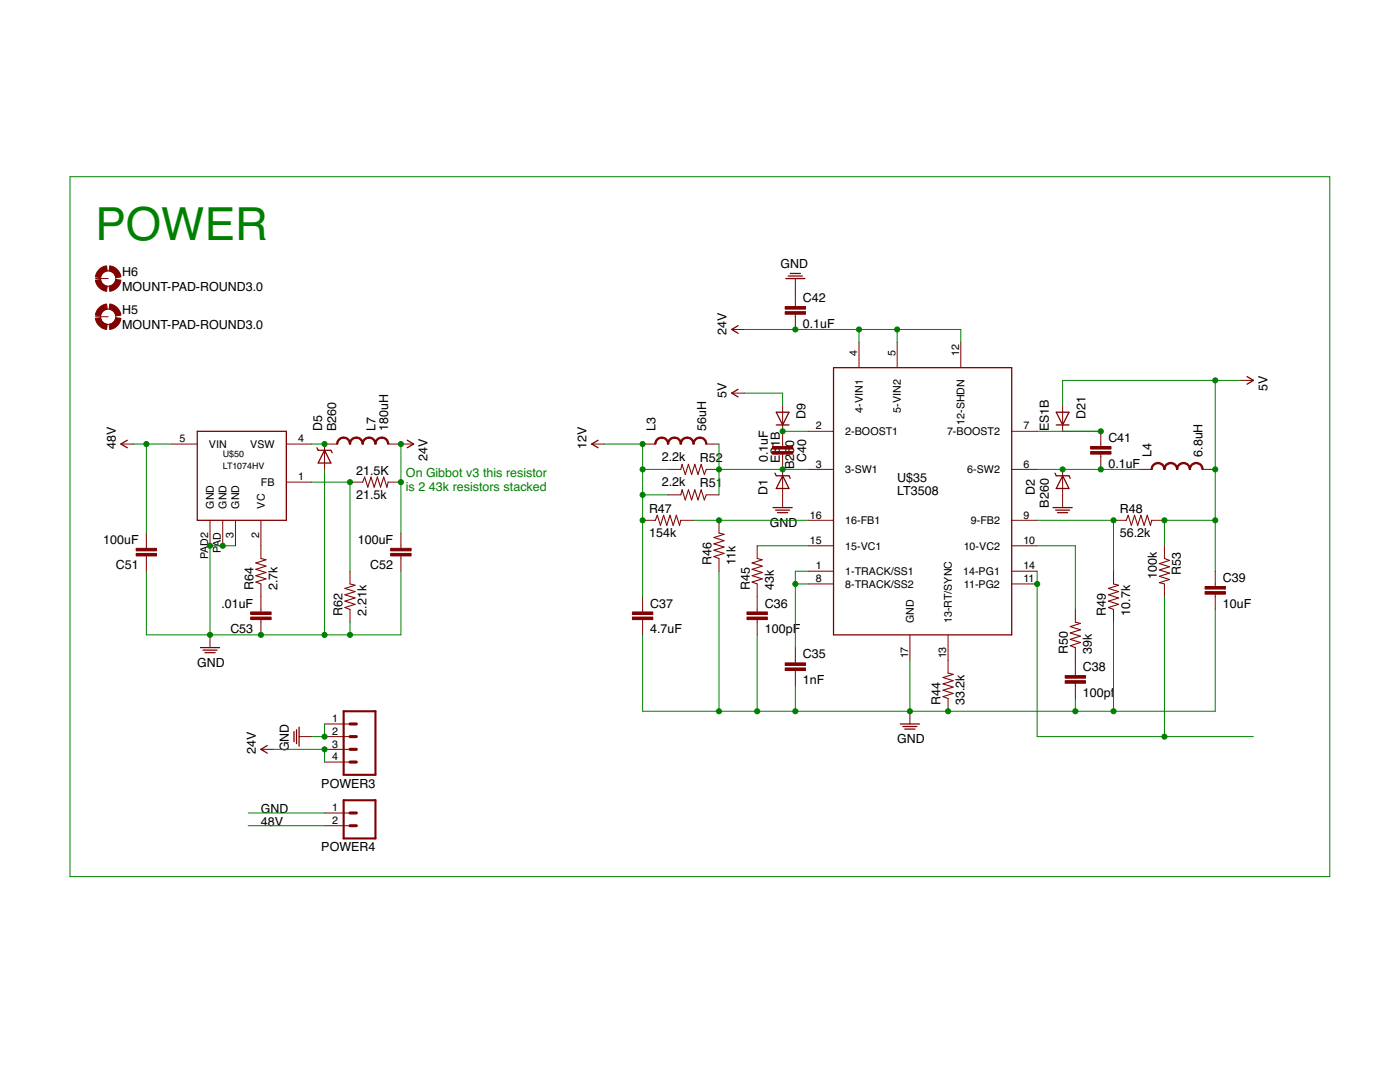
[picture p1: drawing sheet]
<svg xmlns="http://www.w3.org/2000/svg" width="279mm" height="216mm" viewBox="0 0 279 216" stroke-linecap="round" stroke-linejoin="round" font-family="sans-serif">
<g fill="#800000" stroke="#800000" stroke-width=".2">
<path d="M19 63.2h2.6z"/>
<path d="M19 55.6h2.6z"/>
<path d="M161.3 86.1h5z"/>
<path d="M161.3 93.7h5z"/>
<path d="M161.3 103.8h5z"/>
<path d="M161.3 108.9h5z"/>
<path d="M161.3 114h5z"/>
<path d="M161.3 116.5h5z"/>
<path d="M181.6 126.7v5.1z"/>
<path d="M189.2 126.7v5.1z"/>
<path d="M201.9 86.1h5.1z"/>
<path d="M201.9 93.7h5.1z"/>
<path d="M201.9 103.8h5.1z"/>
<path d="M201.9 108.9h5.1z"/>
<path d="M201.9 114h5.1z"/>
<path d="M201.9 116.5h5.1z"/>
<path d="M171.4 68.3v5.1z"/>
<path d="M179 68.3v5.1z"/>
<path d="M191.7 68.3v5.1z"/>
<path d="M181.6 141.9v2.6z"/>
<path d="M189.2 131.8v2.5z"/>
<path d="M189.2 139.4v2.5z"/>
<path d="M158.7 129.2v2.6z"/>
<path d="M158.7 134.3v2.5z"/>
<path d="M158.7 131.8v.5z"/>
<path d="M158.7 133.8v.5z"/>
<path d="M151.1 119.1v2.5z"/>
<path d="M151.1 124.1v2.6z"/>
<path d="M151.1 121.6v.5z"/>
<path d="M151.1 123.6v.5z"/>
<path d="M151.1 108.9v2.5z"/>
<path d="M151.1 116.5v2.6z"/>
<path d="M143.5 103.8v2.6z"/>
<path d="M143.5 111.4v2.6z"/>
<path d="M135.9 103.8h2.5z"/>
<path d="M128.2 103.8h2.6z"/>
<path d="M229.8 103.8h2.6z"/>
<path d="M222.2 103.8h2.6z"/>
<path d="M222.2 114v2.5z"/>
<path d="M222.2 121.6v2.5z"/>
<path d="M214.6 121.6v2.5z"/>
<path d="M214.6 129.2v2.6z"/>
<path d="M133.3 98.7h2.6z"/>
<path d="M140.9 98.7h2.6z"/>
<path d="M133.3 93.7h2.6z"/>
<path d="M140.9 93.7h2.6z"/>
<path d="M232.4 116.5v2.6z"/>
<path d="M232.4 108.9v2.5z"/>
<path d="M128.2 119.1v2.5z"/>
<path d="M128.2 124.1v2.6z"/>
<path d="M128.2 121.6v.5z"/>
<path d="M128.2 123.6v.5z"/>
<path d="M214.6 131.8v2.5z"/>
<path d="M214.6 136.8v2.6z"/>
<path d="M214.6 134.3v.5z"/>
<path d="M214.6 136.3v.5z"/>
<path d="M242.5 114v2.5z"/>
<path d="M242.5 119.1v2.5z"/>
<path d="M242.5 116.5v.5z"/>
<path d="M242.5 118.6v.5z"/>
<path d="M156.2 86.1v2.5z"/>
<path d="M156.2 91.1v2.6z"/>
<path d="M156.2 88.6v.5z"/>
<path d="M156.2 90.6v.5z"/>
<path d="M219.7 86.1v2.5z"/>
<path d="M219.7 91.1v2.6z"/>
<path d="M219.7 88.6v.5z"/>
<path d="M219.7 90.6v.5z"/>
<path d="M158.7 58.1v2.6z"/>
<path d="M158.7 63.2v2.5z"/>
<path d="M158.7 60.7v.5z"/>
<path d="M158.7 62.7v.5z"/>
<path d="M118.1 88.6h2.5z"/>
<path d="M156.2 96.2v2.5z"/>
<path d="M156.2 93.7v2.5z"/>
<path d="M156.2 98.7v2.6z"/>
<path d="M156.2 81v2.5z"/>
<path d="M156.2 83.5v2.6z"/>
<path d="M146 78.4h2.6z"/>
<path d="M212.1 96.2v2.5z"/>
<path d="M212.1 93.7v2.5z"/>
<path d="M212.1 98.7v2.6z"/>
<path d="M227.3 93.7h2.5z"/>
<path d="M240 93.7h2.5z"/>
<path d="M212.1 81v2.5z"/>
<path d="M212.1 83.5v2.6z"/>
<path d="M247.6 75.9h2.5z"/>
<path d="M34.3 88.6h5.1z"/>
<path d="M47 103.8v5.1z"/>
<path d="M52.1 103.8v5.1z"/>
<path d="M57.1 96.2h5.1z"/>
<path d="M57.1 88.6h5.1z"/>
<path d="M44.4 103.8v5.1z"/>
<path d="M41.9 103.8v5.1z"/>
<path d="M24.1 88.6h2.6z"/>
<path d="M41.9 126.7v2.5z"/>
<path d="M64.8 88.6h2.5z"/>
<path d="M77.5 88.6h2.5z"/>
<path d="M29.2 111.4v2.6z"/>
<path d="M29.2 106.4v2.5z"/>
<path d="M29.2 110.9v.5z"/>
<path d="M29.2 108.9v.5z"/>
<path d="M80 111.4v2.6z"/>
<path d="M80 106.4v2.5z"/>
<path d="M80 110.9v.5z"/>
<path d="M80 108.9v.5z"/>
<path d="M77.5 96.2h2.5z"/>
<path d="M69.8 96.2h2.6z"/>
<path d="M69.8 114v2.5z"/>
<path d="M69.8 121.6v2.5z"/>
<path d="M64.8 91.1v2.6z"/>
<path d="M64.8 88.6v2.5z"/>
<path d="M80 88.6h2.5z"/>
<path d="M146 65.7h2.6z"/>
<path d="M158.7 55.6v2.5z"/>
<path d="M128.2 88.6h2.6z"/>
<path d="M140.9 88.6h2.6z"/>
<path d="M52.1 108.9v2.5z"/>
<path d="M52.1 116.5v2.6z"/>
<path d="M52.1 124.1v2.6z"/>
<path d="M52.1 119.1v2.5z"/>
<path d="M52.1 123.6v.5z"/>
<path d="M52.1 121.6v.5z"/>
<path d="M52.1 149.5h2.5z"/>
<path d="M59.7 147h2.5z"/>
<path d="M64.8 144.5h5z"/>
<path d="M64.8 147h5z"/>
<path d="M64.8 149.5h5z"/>
<path d="M64.8 152.1h5z"/>
<path d="M64.8 162.2h5z"/>
<path d="M64.8 164.8h5z"/>
<path d="M21.9 60.7a2.59 2.59 0 0 1 2.2 2.2l-1 .1-.4-.9-.9-.4z" fill-rule="evenodd"/>
<path d="M19.6 61.6l.7-.6 1-.3 .1 1-.9 .4-.4 .9-1.1-.1 .2-.6z" fill-rule="evenodd"/>
<path d="M19 63.5l1.1-.1 .4 .9 .9 .4-.1 1a2.59 2.59 0 0 1-2.3-2.2z" fill-rule="evenodd"/>
<path d="M21.8 64.7l.9-.4 .4-.9 1 .1a2.59 2.59 0 0 1-2.2 2.2z" fill-rule="evenodd"/>
<path d="M21.9 53a2.59 2.59 0 0 1 2.2 2.3l-1 .1-.4-.9-.9-.4z" fill-rule="evenodd"/>
<path d="M19.6 53.9l.7-.5 1-.4 .1 1.1-.9 .4-.4 .9-1.1-.1 .2-.6z" fill-rule="evenodd"/>
<path d="M19 55.9l1.1-.1 .4 .9 .9 .4-.1 1a2.59 2.59 0 0 1-2.3-2.2z" fill-rule="evenodd"/>
<path d="M21.8 57.1l.9-.4 .4-.9 1 .1a2.59 2.59 0 0 1-2.2 2.2z" fill-rule="evenodd"/>
<path d="M230.1 92.7l1-.4v.2l-.7 .3-.3 .4-.1 .5h-.3l.1-.5z" fill-rule="evenodd"/>
<path d="M231.1 92.3a1.37 1.37 0 0 1 1.4 1.4h-.2l-.2-.5-.3-.4-.7-.3z" fill-rule="evenodd"/>
<path d="M232.7 92.7l1-.4v.2l-.8 .3-.3 .4-.1 .5h-.2v-.5z" fill-rule="evenodd"/>
<path d="M233.7 92.3a1.41 1.41 0 0 1 1.4 1.4h-.3l-.1-.5-.3-.4-.7-.3z" fill-rule="evenodd"/>
<path d="M235.2 92.7l1-.4v.2l-.7 .3-.3 .4-.1 .5h-.3l.1-.5z" fill-rule="evenodd"/>
<path d="M236.2 92.3a1.41 1.41 0 0 1 1.4 1.4h-.3l-.1-.5-.3-.4-.7-.3z" fill-rule="evenodd"/>
<path d="M237.7 92.7l1-.4v.2l-.7 .3-.3 .4-.1 .5h-.3l.1-.5z" fill-rule="evenodd"/>
<path d="M238.7 92.3a1.37 1.37 0 0 1 1.4 1.4h-.2l-.3-.7-.4-.4-.5-.1z" fill-rule="evenodd"/>
<path d="M67.6 87.6l.5-.3 .5-.1v.3l-.7 .2-.4 .4-.1 .5h-.2v-.5z" fill-rule="evenodd"/>
<path d="M68.6 87.2a1.37 1.37 0 0 1 1.4 1.4h-.3l-.1-.5-.3-.4-.7-.2z" fill-rule="evenodd"/>
<path d="M70.1 87.6l.6-.3 .4-.1v.3l-.7 .2-.3 .4-.1 .5h-.3l.1-.5z" fill-rule="evenodd"/>
<path d="M71.1 87.2a1.37 1.37 0 0 1 1.4 1.4h-.2l-.2-.5-.3-.4-.7-.2z" fill-rule="evenodd"/>
<path d="M72.7 87.6l.5-.3 .5-.1v.3l-.8 .2-.3 .4-.1 .5h-.2v-.5z" fill-rule="evenodd"/>
<path d="M73.7 87.2a1.37 1.37 0 0 1 1.4 1.4h-.3l-.1-.5-.3-.4-.7-.2z" fill-rule="evenodd"/>
<path d="M75.2 87.6l.5-.3 .5-.1v.3l-.7 .2-.3 .4-.1 .5h-.3l.1-.5z" fill-rule="evenodd"/>
<path d="M76.2 87.2a1.37 1.37 0 0 1 1.4 1.4h-.3l-.1-.5-.3-.4-.7-.2z" fill-rule="evenodd"/>
<path d="M131.1 87.6l.5-.3 .5-.1v.3l-.7 .2-.4 .4-.1 .5h-.2z" fill-rule="evenodd"/>
<path d="M132.1 87.2a1.37 1.37 0 0 1 1.4 1.4h-.3l-.1-.5-.3-.4-.7-.2z" fill-rule="evenodd"/>
<path d="M133.6 87.6l.5-.3 .5-.1v.3l-.7 .2-.3 .4-.1 .5h-.3z" fill-rule="evenodd"/>
<path d="M134.6 87.2a1.37 1.37 0 0 1 1.4 1.4h-.3l-.1-.5-.3-.4-.7-.2z" fill-rule="evenodd"/>
<path d="M136.1 87.6l.6-.3 .4-.1v.3l-.7 .2-.3 .4-.1 .5h-.3l.1-.5z" fill-rule="evenodd"/>
<path d="M137.1 87.2a1.37 1.37 0 0 1 1.4 1.4h-.2l-.1-.5-.3-.4-.8-.2z" fill-rule="evenodd"/>
<path d="M138.7 87.6l.5-.3 .5-.1v.3l-.7 .2-.3 .4-.2 .5h-.2v-.5z" fill-rule="evenodd"/>
<path d="M139.7 87.2a1.37 1.37 0 0 1 1.4 1.4h-.3l-.1-.5-.3-.4-.7-.2z" fill-rule="evenodd"/>
</g>
<g fill="none" stroke="#800000" stroke-width=".2">
<circle cx="21.6" cy="55.6" r="1.52"/>
<circle cx="21.6" cy="63.2" r="1.52"/>
</g>
<g fill="#800000" stroke="#800000" stroke-width=".25">
<path d="M166.3 73.4h35.6z"/>
<path d="M201.9 73.4v53.3z"/>
<path d="M166.3 126.7h35.6z"/>
<path d="M166.3 73.4v53.3z"/>
<path d="M179.7 144.5h3.8z"/>
<path d="M180.2 145h2.8z"/>
<path d="M180.6 145.5h2z"/>
<path d="M118.1 88.6l1.3-.8z"/>
<path d="M118.1 88.6l1.3 .7z"/>
<path d="M156.2 94.9l1.3 2.6z"/>
<path d="M156.2 94.9l-1.3 2.6z"/>
<path d="M154.9 94.9h1.3z"/>
<path d="M154.9 97.5h2.6z"/>
<path d="M156.2 94.9h1.3z"/>
<path d="M154.7 94.4l.2 .5z"/>
<path d="M157.5 94.9l.2 .5z"/>
<path d="M154.3 101.3h3.8z"/>
<path d="M154.8 101.8h2.8z"/>
<path d="M155.2 102.3h2z"/>
<path d="M154.9 82.3l1.3 2.5z"/>
<path d="M157.5 82.3l-1.3 2.5z"/>
<path d="M156.2 84.8h1.3z"/>
<path d="M154.9 82.3h2.6z"/>
<path d="M154.9 84.8h1.3z"/>
<path d="M146 78.4l1.3-.7z"/>
<path d="M146 78.4l1.3 .8z"/>
<path d="M212.1 94.9l1.2 2.6z"/>
<path d="M212.1 94.9l-1.3 2.6z"/>
<path d="M210.8 94.9h1.3z"/>
<path d="M210.8 97.5h2.5z"/>
<path d="M212.1 94.9h1.2z"/>
<path d="M210.5 94.4l.3 .5z"/>
<path d="M213.3 94.9l.3 .5z"/>
<path d="M210.2 101.3h3.8z"/>
<path d="M210.7 101.8h2.8z"/>
<path d="M211.1 102.3h2z"/>
<path d="M210.8 82.3l1.3 2.5z"/>
<path d="M213.3 82.3l-1.2 2.5z"/>
<path d="M212.1 84.8h1.2z"/>
<path d="M210.8 82.3h2.5z"/>
<path d="M210.8 84.8h1.3z"/>
<path d="M248.9 76.7l1.2-.8z"/>
<path d="M248.9 75.1l1.2 .8z"/>
<path d="M39.4 86.1v17.7z"/>
<path d="M39.4 103.8h17.7z"/>
<path d="M57.1 86.1v17.7z"/>
<path d="M39.4 86.1h17.7z"/>
<path d="M24.1 88.6l1.3-.8z"/>
<path d="M24.1 88.6l1.3 .7z"/>
<path d="M40 129.2h3.8z"/>
<path d="M40.5 129.7h2.8z"/>
<path d="M40.9 130.2h2z"/>
<path d="M64.8 89.9l1.2 2.5z"/>
<path d="M64.8 89.9l-1.3 2.5z"/>
<path d="M63.5 89.9h1.3z"/>
<path d="M63.5 92.4h2.5z"/>
<path d="M64.8 89.9h1.2z"/>
<path d="M63.2 89.3l.3 .6z"/>
<path d="M66 89.9l.3 .5z"/>
<path d="M81.3 89.3l1.2-.7z"/>
<path d="M81.3 87.8l1.2 .8z"/>
<path d="M146 65.7l1.3-.7z"/>
<path d="M146 65.7l1.3 .8z"/>
<path d="M156.8 55.6h3.8z"/>
<path d="M157.3 55.1h2.8z"/>
<path d="M157.7 54.6h2z"/>
<path d="M52.1 149.5l1.2-.7z"/>
<path d="M52.1 149.5l1.2 .8z"/>
<path d="M59.7 145.1v3.8z"/>
<path d="M59.2 145.6v2.8z"/>
<path d="M58.7 146v2z"/>
</g>
<g fill="#800000" stroke="#800000" stroke-width=".21">
<path d="M188.2 139l1 .4z"/>
<path d="M188.2 139l2-.6z"/>
<path d="M188.2 137.7l2 .7z"/>
<path d="M188.2 137.7l2-.6z"/>
<path d="M188.2 136.5l2 .6z"/>
<path d="M188.2 136.5l2-.7z"/>
<path d="M188.2 135.2l2 .6z"/>
<path d="M188.2 135.2l2-.6z"/>
<path d="M189.2 134.3l1 .3z"/>
<path d="M150.1 116.1l1 .4z"/>
<path d="M150.1 116.1l2-.6z"/>
<path d="M150.1 114.9l2 .6z"/>
<path d="M150.1 114.9l2-.7z"/>
<path d="M150.1 113.6l2 .6z"/>
<path d="M150.1 113.6l2-.6z"/>
<path d="M150.1 112.3l2 .7z"/>
<path d="M150.1 112.3l2-.6z"/>
<path d="M151.1 111.4l1 .3z"/>
<path d="M142.5 111.1l1 .3z"/>
<path d="M142.5 111.1l2-.7z"/>
<path d="M142.5 109.8l2 .6z"/>
<path d="M142.5 109.8l2-.6z"/>
<path d="M142.5 108.5l2 .7z"/>
<path d="M142.5 108.5l2-.6z"/>
<path d="M142.5 107.3l2 .6z"/>
<path d="M142.5 107.3l2-.7z"/>
<path d="M143.5 106.4l1 .2z"/>
<path d="M131.2 102.8l-.4 1z"/>
<path d="M131.2 102.8l.6 2z"/>
<path d="M132.4 102.8l-.6 2z"/>
<path d="M132.4 102.8l.7 2z"/>
<path d="M133.7 102.8l-.6 2z"/>
<path d="M133.7 102.8l.6 2z"/>
<path d="M135 102.8l-.7 2z"/>
<path d="M135 102.8l.6 2z"/>
<path d="M135.9 103.8l-.3 1z"/>
<path d="M225.1 102.8l-.3 1z"/>
<path d="M225.1 102.8l.7 2z"/>
<path d="M226.4 102.8l-.6 2z"/>
<path d="M226.4 102.8l.7 2z"/>
<path d="M227.7 102.8l-.6 2z"/>
<path d="M227.7 102.8l.6 2z"/>
<path d="M229 102.8l-.7 2z"/>
<path d="M229 102.8l.6 2z"/>
<path d="M229.8 103.8l-.2 1z"/>
<path d="M221.2 121.2l1 .4z"/>
<path d="M221.2 121.2l2-.6z"/>
<path d="M221.2 120l2 .6z"/>
<path d="M221.2 120l2-.7z"/>
<path d="M221.2 118.7l2 .6z"/>
<path d="M221.2 118.7l2-.7z"/>
<path d="M221.2 117.4l2 .6z"/>
<path d="M221.2 117.4l2-.6z"/>
<path d="M222.2 116.5l1 .3z"/>
<path d="M213.6 128.8l1 .4z"/>
<path d="M213.6 128.8l2-.6z"/>
<path d="M213.6 127.6l2 .6z"/>
<path d="M213.6 127.6l2-.7z"/>
<path d="M213.6 126.3l2 .6z"/>
<path d="M213.6 126.3l2-.6z"/>
<path d="M213.6 125l2 .7z"/>
<path d="M213.6 125l2-.6z"/>
<path d="M214.6 124.1l1 .3z"/>
<path d="M140.9 98.7l-.3 1.1z"/>
<path d="M139.9 97.7l.7 2.1z"/>
<path d="M139.9 97.7l-.6 2.1z"/>
<path d="M138.7 97.7l.6 2.1z"/>
<path d="M138.7 97.7l-.7 2.1z"/>
<path d="M137.4 97.7l.6 2.1z"/>
<path d="M137.4 97.7l-.6 2.1z"/>
<path d="M136.1 97.7l.7 2.1z"/>
<path d="M136.1 97.7l-.2 1z"/>
<path d="M140.9 93.7l-.3 1z"/>
<path d="M139.9 92.6l.7 2.1z"/>
<path d="M139.9 92.6l-.6 2.1z"/>
<path d="M138.7 92.6l.6 2.1z"/>
<path d="M138.7 92.6l-.7 2.1z"/>
<path d="M137.4 92.6l.6 2.1z"/>
<path d="M137.4 92.6l-.6 2.1z"/>
<path d="M136.1 92.6l.7 2.1z"/>
<path d="M136.1 92.6l-.2 1.1z"/>
<path d="M232.4 111.4l1 .4z"/>
<path d="M231.4 112.5l2-.7z"/>
<path d="M231.4 112.5l2 .6z"/>
<path d="M231.4 113.7l2-.6z"/>
<path d="M231.4 113.7l2 .7z"/>
<path d="M231.4 115l2-.6z"/>
<path d="M231.4 115l2 .6z"/>
<path d="M231.4 116.3l2-.7z"/>
<path d="M231.4 116.3l1 .2z"/>
<path d="M72.8 95.2l-.4 1z"/>
<path d="M72.8 95.2l.6 2z"/>
<path d="M74 95.2l-.6 2z"/>
<path d="M74 95.2l.7 2z"/>
<path d="M75.3 95.2l-.6 2z"/>
<path d="M75.3 95.2l.6 2z"/>
<path d="M76.6 95.2l-.7 2z"/>
<path d="M76.6 95.2l.6 2z"/>
<path d="M77.5 96.2l-.3 1z"/>
<path d="M68.8 121.2l1 .4z"/>
<path d="M68.8 121.2l2.1-.6z"/>
<path d="M68.8 120l2.1 .6z"/>
<path d="M68.8 120l2.1-.7z"/>
<path d="M68.8 118.7l2.1 .6z"/>
<path d="M68.8 118.7l2.1-.7z"/>
<path d="M68.8 117.4l2.1 .6z"/>
<path d="M68.8 117.4l2.1-.6z"/>
<path d="M69.8 116.5l1.1 .3z"/>
<path d="M51.1 116.1l1 .4z"/>
<path d="M51.1 116.1l2-.6z"/>
<path d="M51.1 114.9l2 .6z"/>
<path d="M51.1 114.9l2-.7z"/>
<path d="M51.1 113.6l2 .6z"/>
<path d="M51.1 113.6l2-.6z"/>
<path d="M51.1 112.3l2 .7z"/>
<path d="M51.1 112.3l2-.6z"/>
<path d="M52.1 111.4l1 .3z"/>
</g>
<g fill="#800000" stroke="#800000" stroke-width=".2">
<path d="M156.7 133.3h4.1v.5h-4.1z"/>
<path d="M156.7 132.3h4.1v.5h-4.1z"/>
<path d="M149.1 123.1h4v.5h-4z"/>
<path d="M149.1 122.1h4v.5h-4z"/>
<path d="M126.2 123.1h4.1v.5h-4.1z"/>
<path d="M126.2 122.1h4.1v.5h-4.1z"/>
<path d="M212.6 135.8h4v.5h-4z"/>
<path d="M212.6 134.8h4v.5h-4z"/>
<path d="M240.5 118h4.1v.6h-4.1z"/>
<path d="M240.5 117h4.1v.5h-4.1z"/>
<path d="M154.2 90.1h4v.5h-4z"/>
<path d="M154.2 89.1h4v.5h-4z"/>
<path d="M217.7 90.1h4v.5h-4z"/>
<path d="M217.7 89.1h4v.5h-4z"/>
<path d="M156.7 62.2h4.1v.5h-4.1z"/>
<path d="M156.7 61.2h4.1v.5h-4.1z"/>
<path d="M27.2 109.4h4v.5h-4z"/>
<path d="M27.2 110.4h4v.5h-4z"/>
<path d="M78 109.4h4v.5h-4z"/>
<path d="M78 110.4h4v.5h-4z"/>
<path d="M50 122.1h4.1v.5h-4.1z"/>
<path d="M50 123.1h4.1v.5h-4.1z"/>
</g>
<g fill="#800000" stroke="#800000" stroke-width=".42">
<path d="M68.6 141.9h6.3z"/>
<path d="M74.9 141.9v12.7z"/>
<path d="M68.6 141.9v12.7z"/>
<path d="M68.6 154.6h6.3z"/>
<path d="M68.6 159.7h6.3z"/>
<path d="M74.9 159.7v7.6z"/>
<path d="M68.6 159.7v7.6z"/>
<path d="M68.6 167.3h6.3z"/>
</g>
<g fill="#800000" stroke="#800000" stroke-width=".61">
<path d="M69.8 149.5h1.3z"/>
<path d="M69.8 147h1.3z"/>
<path d="M69.8 144.5h1.3z"/>
<path d="M69.8 152.1h1.3z"/>
<path d="M69.8 164.8h1.3z"/>
<path d="M69.8 162.2h1.3z"/>
</g>
<g fill="#008000" stroke="#008000" stroke-width=".2">
<path d="M14 35.3v139.6z"/>
<path d="M14 35.3h251.4z"/>
<path d="M265.4 35.3v139.6z"/>
<path d="M14 174.9h251.4z"/>
<path d="M181.6 131.8v10.1z"/>
<path d="M181.6 141.9h7.6z"/>
<path d="M158.7 141.9h22.9z"/>
<path d="M158.7 136.8v5.1z"/>
<path d="M151.1 141.9h7.6z"/>
<path d="M151.1 126.7v15.2z"/>
<path d="M143.5 114v27.9z"/>
<path d="M143.5 141.9h7.6z"/>
<path d="M189.2 141.9h25.4z"/>
<path d="M214.6 139.4v2.5z"/>
<path d="M222.2 124.1v17.8z"/>
<path d="M214.6 141.9h7.6z"/>
<path d="M128.2 126.7v15.2z"/>
<path d="M128.2 141.9h15.3z"/>
<path d="M222.2 141.9h20.3z"/>
<path d="M242.5 121.6v20.3z"/>
<path d="M41.9 108.9h2.5z"/>
<path d="M44.4 108.9h2.6z"/>
<path d="M41.9 108.9v17.8z"/>
<path d="M29.2 126.7h12.7z"/>
<path d="M29.2 114v12.7z"/>
<path d="M41.9 126.7h10.2z"/>
<path d="M52.1 126.7h12.7z"/>
<path d="M64.8 126.7h5z"/>
<path d="M69.8 126.7h10.2z"/>
<path d="M80 114v12.7z"/>
<path d="M69.8 124.1v2.6z"/>
<path d="M64.8 93.7v33z"/>
<path d="M64.8 144.5v2.5z"/>
<path d="M62.2 147h2.6z"/>
<path d="M49.5 162.2h15.3z"/>
<path d="M158.7 116.5h2.6z"/>
<path d="M158.7 114h2.6z"/>
<path d="M158.7 114v2.5z"/>
<path d="M158.7 116.5v12.7z"/>
<path d="M151.1 108.9h10.2z"/>
<path d="M143.5 103.8h17.8z"/>
<path d="M138.4 103.8h5.1z"/>
<path d="M207 103.8h15.2z"/>
<path d="M222.2 103.8v10.2z"/>
<path d="M207 114v2.5z"/>
<path d="M207 116.5v30.5z"/>
<path d="M207 147h25.4z"/>
<path d="M232.4 147h17.7z"/>
<path d="M232.4 119.1v27.9z"/>
<path d="M207 108.9h7.6z"/>
<path d="M214.6 108.9v12.7z"/>
<path d="M143.5 93.7v5z"/>
<path d="M143.5 93.7h12.7z"/>
<path d="M156.2 93.7h5.1z"/>
<path d="M143.5 88.6v5.1z"/>
<path d="M156.2 86.1h5.1z"/>
<path d="M128.2 98.7h5.1z"/>
<path d="M128.2 93.7v5z"/>
<path d="M128.2 88.6v5.1z"/>
<path d="M128.2 93.7h5.1z"/>
<path d="M120.6 88.6h7.6z"/>
<path d="M128.2 98.7v5.1z"/>
<path d="M128.2 103.8v15.3z"/>
<path d="M156.2 78.4v2.6z"/>
<path d="M148.6 78.4h7.6z"/>
<path d="M212.1 75.9v5.1z"/>
<path d="M212.1 75.9h30.4z"/>
<path d="M242.5 75.9v17.8z"/>
<path d="M242.5 75.9h5.1z"/>
<path d="M232.4 103.8v5.1z"/>
<path d="M232.4 103.8h10.1z"/>
<path d="M242.5 103.8v10.2z"/>
<path d="M242.5 93.7v10.1z"/>
<path d="M207 93.7h5.1z"/>
<path d="M219.7 93.7h7.6z"/>
<path d="M212.1 93.7h7.6z"/>
<path d="M207 86.1h12.7z"/>
<path d="M212.1 86.1h7.6z"/>
<path d="M80 88.6v7.6z"/>
<path d="M80 96.2v10.2z"/>
<path d="M191.7 65.7v2.6z"/>
<path d="M179 65.7h12.7z"/>
<path d="M179 65.7v2.6z"/>
<path d="M171.4 65.7v2.6z"/>
<path d="M171.4 65.7h7.6z"/>
<path d="M158.7 65.7h12.7z"/>
<path d="M148.6 65.7h10.1z"/>
<path d="M64.8 149.5v2.6z"/>
<path d="M54.6 149.5h10.2z"/>
<path d="M29.2 88.6h5.1z"/>
<path d="M26.7 88.6h2.5z"/>
<path d="M29.2 88.6v17.8z"/>
<path d="M49.5 164.8h15.3z"/>
<path d="M62.2 88.6h2.6z"/>
<path d="M69.8 96.2v17.8z"/>
<path d="M62.2 96.2h7.6z"/>
<circle cx="181.6" cy="141.9" r=".51"/>
<circle cx="158.7" cy="141.9" r=".51"/>
<circle cx="151.1" cy="141.9" r=".51"/>
<circle cx="189.2" cy="141.9" r=".51"/>
<circle cx="214.6" cy="141.9" r=".51"/>
<circle cx="222.2" cy="141.9" r=".51"/>
<circle cx="143.5" cy="141.9" r=".51"/>
<circle cx="44.4" cy="108.9" r=".51"/>
<circle cx="41.9" cy="108.9" r=".51"/>
<circle cx="41.9" cy="126.7" r=".51"/>
<circle cx="69.8" cy="126.7" r=".51"/>
<circle cx="64.8" cy="126.7" r=".51"/>
<circle cx="52.1" cy="126.7" r=".51"/>
<circle cx="64.8" cy="147" r=".51"/>
<circle cx="158.7" cy="116.5" r=".51"/>
<circle cx="143.5" cy="103.8" r=".51"/>
<circle cx="222.2" cy="103.8" r=".51"/>
<circle cx="207" cy="116.5" r=".51"/>
<circle cx="232.4" cy="147" r=".51"/>
<circle cx="143.5" cy="93.7" r=".51"/>
<circle cx="156.2" cy="93.7" r=".51"/>
<circle cx="156.2" cy="86.1" r=".51"/>
<circle cx="128.2" cy="93.7" r=".51"/>
<circle cx="128.2" cy="98.7" r=".51"/>
<circle cx="128.2" cy="103.8" r=".51"/>
<circle cx="128.2" cy="88.6" r=".51"/>
<circle cx="242.5" cy="75.9" r=".51"/>
<circle cx="232.4" cy="103.8" r=".51"/>
<circle cx="242.5" cy="93.7" r=".51"/>
<circle cx="242.5" cy="103.8" r=".51"/>
<circle cx="219.7" cy="93.7" r=".51"/>
<circle cx="212.1" cy="93.7" r=".51"/>
<circle cx="219.7" cy="86.1" r=".51"/>
<circle cx="80" cy="96.2" r=".51"/>
<circle cx="80" cy="88.6" r=".51"/>
<circle cx="179" cy="65.7" r=".51"/>
<circle cx="171.4" cy="65.7" r=".51"/>
<circle cx="158.7" cy="65.7" r=".51"/>
<circle cx="64.8" cy="149.5" r=".51"/>
<circle cx="29.2" cy="88.6" r=".51"/>
<circle cx="64.8" cy="88.6" r=".51"/>
<circle cx="69.8" cy="96.2" r=".51"/>
</g>
<text font-size="9.1" fill="#008000" x="19" y="48">POWER</text>
<g font-size="2.5">
<text x="155.8" y="53.6">GND</text>
<text x="24.4" y="58">MOUNT-PAD-ROUND3.0</text>
<text x="24.4" y="55">H6</text>
<text x="24.4" y="65.7">MOUNT-PAD-ROUND3.0</text>
<text x="24.4" y="62.6">H5</text>
<text x="160.3" y="65.4">0.1uF</text>
<text x="160.3" y="60.3">C42</text>
<text x="145" y="66.8" transform="rotate(-90 145 66.8)">24V</text>
<text x="253" y="77.9" transform="rotate(-90 253 77.9)">5V</text>
<text x="145" y="79.5" transform="rotate(-90 145 79.5)">5V</text>
<text x="160.8" y="83.5" transform="rotate(-90 160.8 83.5)">D9</text>
<text x="216.7" y="83.5" transform="rotate(-90 216.7 83.5)">D21</text>
<text x="23.1" y="89.6" transform="rotate(-90 23.1 89.6)">48V</text>
<text x="64.3" y="86.1" transform="rotate(-90 64.3 86.1)">D5</text>
<text x="67.1" y="86.1" transform="rotate(-90 67.1 86.1)">B260</text>
<text x="74.9" y="86.1" transform="rotate(-90 74.9 86.1)">L7</text>
<text x="77.5" y="86.1" transform="rotate(-90 77.5 86.1)">180uH</text>
<text x="117.1" y="89.6" transform="rotate(-90 117.1 89.6)">12V</text>
<text x="130.8" y="86.1" transform="rotate(-90 130.8 86.1)">L3</text>
<text x="141" y="86.1" transform="rotate(-90 141 86.1)">56uH</text>
<text x="155.7" y="89.1" transform="rotate(-90 155.7 89.1)">1B</text>
<text x="209.3" y="86.1" transform="rotate(-90 209.3 86.1)">ES1B</text>
<text x="221.2" y="88.2">C41</text>
<text x="71.1" y="94.7">21.5K</text>
<text x="85.3" y="92" transform="rotate(-90 85.3 92)">24V</text>
<text x="132.1" y="91.9">2.2k</text>
<text x="139.7" y="92.2">R52</text>
<text x="153.3" y="92.1" transform="rotate(-90 153.3 92.1)">0.1uF</text>
<text x="155.7" y="92.4" transform="rotate(-90 155.7 92.4)">ES</text>
<text x="158.5" y="93.7" transform="rotate(-90 158.5 93.7)">B260</text>
<text x="160.9" y="92.1" transform="rotate(-90 160.9 92.1)">C40</text>
<text x="221.2" y="93.3">0.1uF</text>
<text x="229.8" y="91.1" transform="rotate(-90 229.8 91.1)">L4</text>
<text x="240" y="91.1" transform="rotate(-90 240 91.1)">6.8uH</text>
<text x="71.1" y="99.5">21.5k</text>
<text x="132.1" y="97">2.2k</text>
<text x="139.7" y="97.3">R51</text>
<text x="153.2" y="98.7" transform="rotate(-90 153.2 98.7)">D1</text>
<text x="179" y="98.7">LT3508</text>
<text x="179" y="96.2">U$35</text>
<text x="206.5" y="98.7" transform="rotate(-90 206.5 98.7)">D2</text>
<text x="209.3" y="101.3" transform="rotate(-90 209.3 101.3)">B260</text>
<text x="129.5" y="107.1">154k</text>
<text x="129.5" y="102.3">R47</text>
<text x="153.7" y="105.1">GND</text>
<text x="223.5" y="107.1">56.2k</text>
<text x="223.5" y="102.3">R48</text>
<text x="20.6" y="108.5">100uF</text>
<text x="23.1" y="113.6">C51</text>
<text x="71.4" y="108.5">100uF</text>
<text x="73.9" y="113.6">C52</text>
<text x="142" y="112.7" transform="rotate(-90 142 112.7)">R46</text>
<text x="146.8" y="112.7" transform="rotate(-90 146.8 112.7)">11k</text>
<text x="50.6" y="117.8" transform="rotate(-90 50.6 117.8)">R64</text>
<text x="55.4" y="117.8" transform="rotate(-90 55.4 117.8)">2.7k</text>
<text x="149.6" y="117.8" transform="rotate(-90 149.6 117.8)">R45</text>
<text x="154.4" y="117.8" transform="rotate(-90 154.4 117.8)">43k</text>
<text x="230.9" y="115.6" transform="rotate(-90 230.9 115.6)">100k</text>
<text x="235.7" y="114.7" transform="rotate(-90 235.7 114.7)">R53</text>
<text x="244.1" y="116.1">C39</text>
<text x="44.2" y="121.2">.01uF</text>
<text x="68.3" y="122.9" transform="rotate(-90 68.3 122.9)">R62</text>
<text x="73.1" y="122.9" transform="rotate(-90 73.1 122.9)">2.21k</text>
<text x="129.8" y="121.2">C37</text>
<text x="152.6" y="121.2">C36</text>
<text x="220.7" y="122.9" transform="rotate(-90 220.7 122.9)">R49</text>
<text x="225.5" y="122.9" transform="rotate(-90 225.5 122.9)">10.7k</text>
<text x="244.1" y="121.2">10uF</text>
<text x="46" y="126.3">C53</text>
<text x="129.8" y="126.3">4.7uF</text>
<text x="152.6" y="126.3">100pF</text>
<text x="160.3" y="131.4">C35</text>
<text x="213.1" y="130.5" transform="rotate(-90 213.1 130.5)">R50</text>
<text x="217.9" y="130.5" transform="rotate(-90 217.9 130.5)">39k</text>
<text x="39.4" y="133">GND</text>
<text x="160.3" y="136.5">1nF</text>
<text x="216.1" y="133.9">C38</text>
<text x="187.7" y="140.6" transform="rotate(-90 187.7 140.6)">R44</text>
<text x="192.5" y="140.6" transform="rotate(-90 192.5 140.6)">33.2k</text>
<text x="216.1" y="139">100pf</text>
<text x="57.7" y="149.9" transform="rotate(-90 57.7 149.9)">GND</text>
<text x="179" y="148.3">GND</text>
<text x="51" y="150.5" transform="rotate(-90 51 150.5)">24V</text>
<text x="64.1" y="157.1">POWER3</text>
<text x="52.1" y="162.2">GND</text>
<text x="52.1" y="164.8">48V</text>
<text x="64.1" y="169.8">POWER4</text>
</g>
<g font-size="2.5" fill="#008000">
<text x="81" y="95.2">On Gibbot v3 this resistor</text>
<text x="81" y="98">is 2</text>
<text x="85.6" y="98">43k resistors stacked</text>
</g>
<g font-size="2.1">
<text x="171.1" y="71" transform="rotate(-90 171.1 71)">4</text>
<text x="178.7" y="71" transform="rotate(-90 178.7 71)">5</text>
<text x="191.4" y="71" transform="rotate(-90 191.4 71)">12</text>
<text x="172.2" y="82.3" transform="rotate(-90 172.2 82.3)">4-VIN1</text>
<text x="179.8" y="82.3" transform="rotate(-90 179.8 82.3)">5-VIN2</text>
<text x="35.8" y="88.2">5</text>
<text x="41.7" y="89.4">VIN</text>
<text x="49.9" y="89.4">VSW</text>
<text x="59.5" y="88.2">4</text>
<text x="162.8" y="85.7">2</text>
<text x="168.7" y="86.8">2-BOOST1</text>
<text x="189" y="86.8">7-BOOST2</text>
<text x="192.5" y="84.8" transform="rotate(-90 192.5 84.8)">12-SHDN</text>
<text x="204.2" y="85.7">7</text>
<text x="59.5" y="95.9">1</text>
<text x="162.8" y="93.3">3</text>
<text x="168.7" y="94.4">3-SW1</text>
<text x="193" y="94.4">6-SW2</text>
<text x="204.2" y="93.3">6</text>
<text x="42.7" y="101.5" transform="rotate(-90 42.7 101.5)">GND</text>
<text x="45.2" y="101.5" transform="rotate(-90 45.2 101.5)">GND</text>
<text x="47.7" y="101.5" transform="rotate(-90 47.7 101.5)">GND</text>
<text x="52.1" y="97">FB</text>
<text x="52.8" y="101.5" transform="rotate(-90 52.8 101.5)">VC</text>
<text x="46.6" y="107.3" transform="rotate(-90 46.6 107.3)">3</text>
<text x="51.7" y="107.3" transform="rotate(-90 51.7 107.3)">2</text>
<text x="161.6" y="103.5">16</text>
<text x="168.7" y="104.6">16-FB1</text>
<text x="193.7" y="104.6">9-FB2</text>
<text x="204.2" y="103.5">9</text>
<text x="41.6" y="111.6" transform="rotate(-90 41.6 111.6)">PAD2</text>
<text x="44.1" y="110.4" transform="rotate(-90 44.1 110.4)">PAD</text>
<text x="161.6" y="108.6">15</text>
<text x="162.8" y="113.6">1</text>
<text x="168.7" y="109.7">15-VC1</text>
<text x="192.3" y="109.7">10-VC2</text>
<text x="204.2" y="108.6">10</text>
<text x="204.2" y="113.6">14</text>
<text x="162.8" y="116.2">8</text>
<text x="168.7" y="114.7">1-TRACK/SS1</text>
<text x="168.7" y="117.3">8-TRACK/SS2</text>
<text x="192.2" y="114.7">14-PG1</text>
<text x="192.4" y="117.3">11-PG2</text>
<text x="204.2" y="116.2">11</text>
<text x="182.3" y="124.3" transform="rotate(-90 182.3 124.3)">GND</text>
<text x="190" y="124.3" transform="rotate(-90 190 124.3)">13-RT/SYNC</text>
<text x="181.2" y="131.4" transform="rotate(-90 181.2 131.4)">17</text>
<text x="188.8" y="131.4" transform="rotate(-90 188.8 131.4)">13</text>
<text x="66.3" y="144.1">1</text>
<text x="66.3" y="146.6">2</text>
<text x="66.3" y="149.2">3</text>
<text x="66.3" y="151.7">4</text>
<text x="66.3" y="161.9">1</text>
<text x="66.3" y="164.4">2</text>
</g>
<g font-size="1.8">
<text x="44.4" y="93.7">LT1074HV</text>
<text x="44.4" y="91.1">U$50</text>
</g>
</svg>
